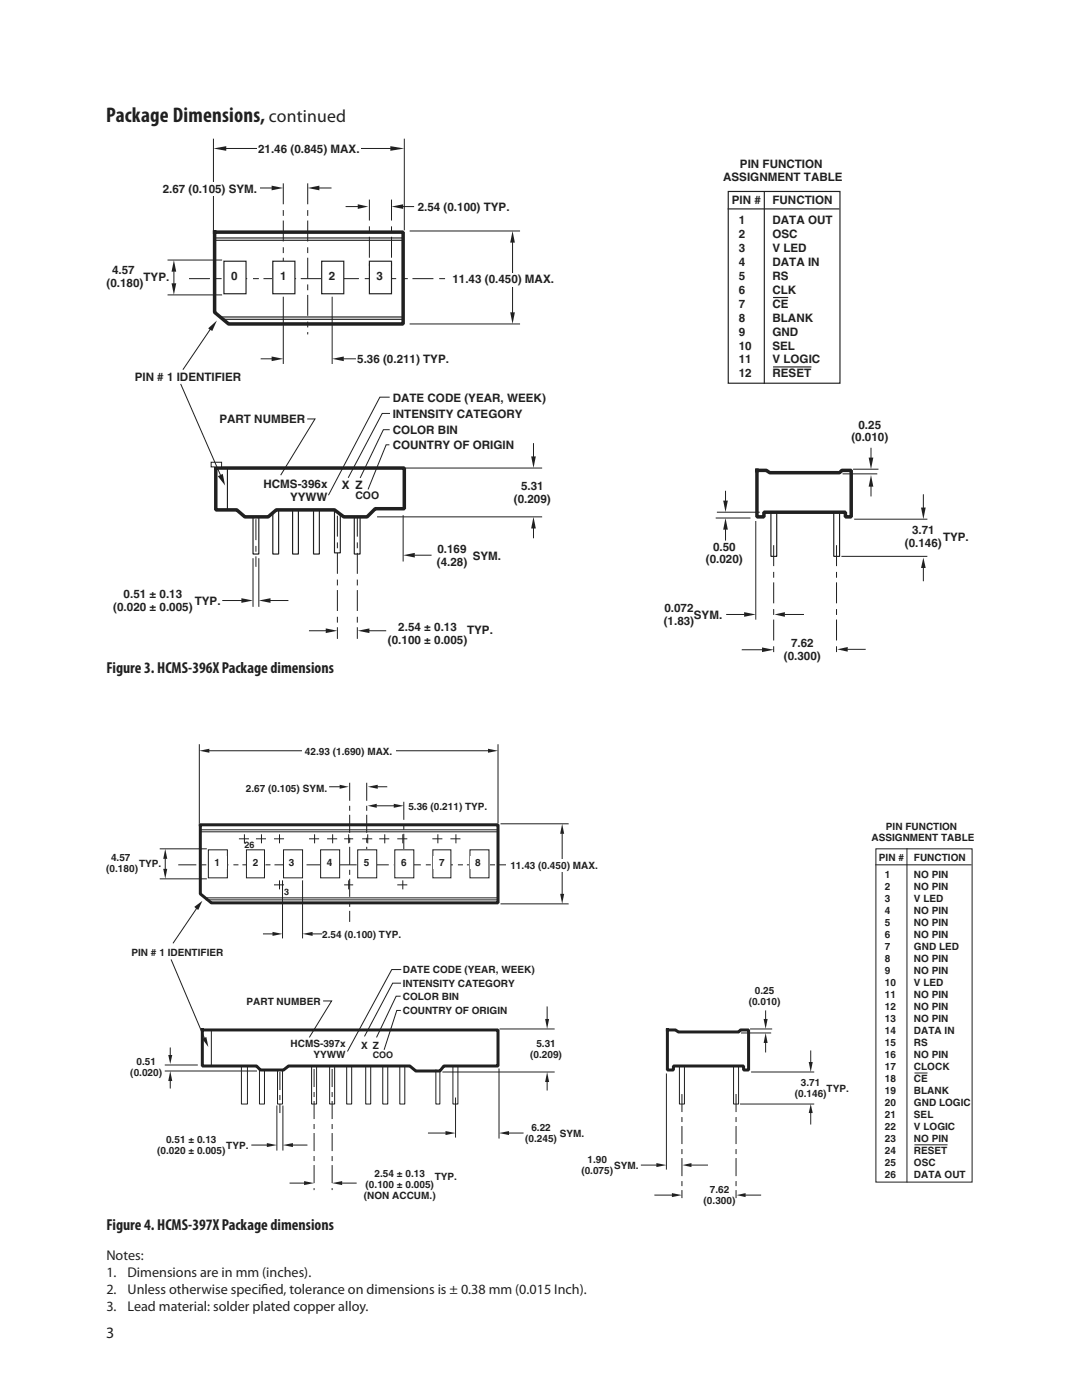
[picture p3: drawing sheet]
<svg xmlns="http://www.w3.org/2000/svg" width="216mm" height="279mm" viewBox="0 0 216 279" stroke-linecap="round" stroke-linejoin="round" font-family="sans-serif">
<path d="M50.5 101.8v8.8h1.1v-8.8M54.4 101.8v8.8h1.2v-8.8M58.4 101.8v8.8h1.1v-8.8M62.6 101.8v8.8h1.1v-8.8M66.7 101.5v8.8h1.2v-8.8M70.7 101.8v8.8h1.2v-8.8" fill="none" stroke="#231f20" stroke-width=".23"/>
<path d="M75.8 93.4h32.3M75.3 103.2h32.8M80.4 102.9v9.1" fill="none" stroke="#231f20" stroke-width=".2"/>
<path d="M51.6 119.8l2.4-.4v.9z" fill="#231f20"/>
<path d="M54 119.8h3.5" fill="none" stroke="#231f20" stroke-width=".2"/>
<path d="M48.2 119.4l2.3 .4-2.3 .5z" fill="#231f20"/>
<path d="M44.4 119.8h3.8" fill="none" stroke="#231f20" stroke-width=".2"/>
<path d="M71.4 125.9l2.3-.5v.9z" fill="#231f20"/>
<path d="M73.7 125.9h3.3" fill="none" stroke="#231f20" stroke-width=".2"/>
<path d="M65 125.4l2.3 .5-2.3 .4z" fill="#231f20"/>
<path d="M61.8 125.9h3.2" fill="none" stroke="#231f20" stroke-width=".2"/>
<path d="M80.4 110.8l2.4-.5v1z" fill="#231f20"/>
<path d="M82.8 110.8h3.2" fill="none" stroke="#231f20" stroke-width=".2"/>
<path d="M106 91.1h.9l-.4 2.3z" fill="#231f20"/>
<path d="M106.5 88.5v2.8" fill="none" stroke="#231f20" stroke-width=".2"/>
<path d="M106.5 103.2l.4 2.3h-.9z" fill="#231f20"/>
<path d="M168.2 94.6h6.8M170.3 93.6h4.9M50.5 111.5v9.5M51.6 111.5v9.5M106.5 105.5v1.8M150.8 104.1v19.5" fill="none" stroke="#231f20" stroke-width=".2"/>
<path d="M51.1 103.6v9.5M67.3 102.9v24.6M71.3 102.9v24.6" fill="none" stroke="#231f20" stroke-width=".2" stroke-dasharray="4.2 1.2 1.2 .9" stroke-linecap="butt"/>
<path d="M153.8 102.2v8.8h1.2v-8.8M166.4 102.2v8.8h1.1v-8.8" fill="none" stroke="#231f20" stroke-width=".23"/>
<path d="M151 93.9h1.9l.7 .4h13.9l.5-.4h1.8v9.3h-1.1v-1h-16.3v1h-1.4z" fill="none" stroke="#231f20" stroke-width=".7"/>
<path d="M173.3 91.3h1l-.5 2.3z" fill="#231f20"/>
<path d="M173.8 89.5v1.8" fill="none" stroke="#231f20" stroke-width=".2"/>
<path d="M173.8 94.8l.5 2.3h-1z" fill="#231f20"/>
<path d="M173.8 96.9v2.1" fill="none" stroke="#231f20" stroke-width=".2"/>
<path d="M166.9 108.8v21.6" fill="none" stroke="#231f20" stroke-width=".2" stroke-dasharray="4.2 1.2 1.2 .9" stroke-linecap="butt"/>
<path d="M154.5 122.6l2.1-.4v.9z" fill="#231f20"/>
<path d="M156.6 122.6h3.7" fill="none" stroke="#231f20" stroke-width=".2"/>
<path d="M148.5 122.2l2.3 .4-2.3 .5z" fill="#231f20"/>
<path d="M168 111h16.9M170.5 103.6h14.4M145 122.6h3.5" fill="none" stroke="#231f20" stroke-width=".2"/>
<path d="M183.8 101.3h.9l-.5 2.3z" fill="#231f20"/>
<path d="M184.2 98.7v2.6" fill="none" stroke="#231f20" stroke-width=".2"/>
<path d="M184.2 111.3l.5 2.1h-.9z" fill="#231f20"/>
<path d="M184.2 113.4v2.5" fill="none" stroke="#231f20" stroke-width=".2"/>
<path d="M154.4 108.8v21.6" fill="none" stroke="#231f20" stroke-width=".2" stroke-dasharray="4.2 1.2 1.2 .9" stroke-linecap="butt"/>
<path d="M54.2 37.1l2.3 .4-2.3 .5z" fill="#231f20"/>
<path d="M42.6 27.8v18.1M51.9 37.5h2.3M81.8 46.1h21.9M81.8 64.7h21.9" fill="none" stroke="#231f20" stroke-width=".2"/>
<path d="M78.1 39.8v13.3M37.7 55.6h55.1" fill="none" stroke="#231f20" stroke-width=".2" stroke-dasharray="4.2 1.2 1.2 .9" stroke-linecap="butt"/>
<g fill="#231f20">
<path d="M102.3 46.1l.4 2.3h-.9z"/>
<path d="M101.8 62.3h.9l-.4 2.4z"/>
</g>
<path d="M102.3 48.4v14.2" fill="none" stroke="#231f20" stroke-width=".2"/>
<g fill="#231f20">
<path d="M34.7 51.9l.5 2.3h-1z"/>
<path d="M34.2 56.5h1l-.5 2.4z"/>
</g>
<path d="M34.7 54.2v2.3" fill="none" stroke="#231f20" stroke-width=".2"/>
<path d="M56.5 36.6v16.5M61.4 36.6v30.1" fill="none" stroke="#231f20" stroke-width=".2" stroke-dasharray="4.2 1.2 1.2 .9" stroke-linecap="butt"/>
<path d="M66.3 71.6l2.3-.5v1z" fill="#231f20"/>
<path d="M68.6 71.6h2.3" fill="none" stroke="#231f20" stroke-width=".2"/>
<path d="M54.2 71.1l2.3 .5-2.3 .5z" fill="#231f20"/>
<path d="M52.1 71.6h2.1" fill="none" stroke="#231f20" stroke-width=".2"/>
<path d="M43.1 47.5h37.1M43.1 48h37.1M44.2 63.3h36.2M44.2 63.7h36.2" fill="none" stroke="#231f20" stroke-width=".23"/>
<path d="M44.7 52.1h4.4v6.5h-4.4z" fill="#fff"/>
<path d="M44.7 52.1h4.4v6.5h-4.4z" fill="none" stroke="#231f20" stroke-width=".23"/>
<path d="M73.7 52.1h4.4v6.5h-4.4z" fill="#fff"/>
<path d="M73.7 52.1h4.4v6.5h-4.4z" fill="none" stroke="#231f20" stroke-width=".23"/>
<path d="M64.2 52.1h4.4v6.5h-4.4z" fill="#fff"/>
<path d="M64.2 52.1h4.4v6.5h-4.4z" fill="none" stroke="#231f20" stroke-width=".23"/>
<path d="M54.4 52.1h4.4v6.5h-4.4z" fill="#fff"/>
<path d="M54.4 52.1h4.4v6.5h-4.4z" fill="none" stroke="#231f20" stroke-width=".23"/>
<g fill="#fff">
<path d="M75.1 53.8h1.6v2.7h-1.6z"/>
<path d="M65.6 53.8h1.6v2.7h-1.6z"/>
<path d="M55.8 53.8h1.7v2.7h-1.7z"/>
<path d="M46.1 53.8h1.6v2.7h-1.6z"/>
</g>
<path d="M80.7 27.8v18.1M33.5 58.9h10.7M33.5 51.9h10.7M56.5 59.3v13.2M66.3 59.3v13.2" fill="none" stroke="#231f20" stroke-width=".2"/>
<path d="M61.4 37.5l2.3-.4v.9z" fill="#231f20"/>
<path d="M63.7 37.5h2.3" fill="none" stroke="#231f20" stroke-width=".2"/>
<path d="M41.5 65.5l1.8-1.5-.9 2z" fill="#231f20"/>
<path d="M41.9 65.8l-5.3 7.9" fill="none" stroke="#231f20" stroke-width=".2"/>
<g fill="#fff">
<path d="M32.4 36.4h19.5v2.7h-19.5z"/>
<path d="M89.3 54.4h22.5v2.8h-22.5z"/>
</g>
<path d="M167.1 129.6l2.1-.5v1z" fill="#231f20"/>
<path d="M169.2 129.6h3.4" fill="none" stroke="#231f20" stroke-width=".2"/>
<path d="M152.1 129.2l2.3 .5-2.3 .4z" fill="#231f20"/>
<path d="M148.1 129.7h4" fill="none" stroke="#231f20" stroke-width=".2"/>
<path d="M43.1 93.4h37.6v8.1h-5.8l-1.7 1.7h-4.6l-1.9-1.4h-11.6l-1.6 1.4h-4.6l-1.7-1.4h-4.1z" fill="#fff"/>
<path d="M42.8 46.3h37.6v18.4h-34.8l-2.8-2.4zM43.1 93.4h37.6v8.1h-5.8l-1.7 1.7h-4.6l-1.9-1.4h-11.6l-1.6 1.4h-4.6l-1.7-1.4h-4.1z" fill="none" stroke="#231f20" stroke-width=".7"/>
<path d="M45.4 93.4v8.4" fill="none" stroke="#231f20" stroke-width=".23"/>
<path d="M77.7 79.3h-1.9l-10.2 19.4M61.4 83.6h1.5l-6.8 11.1M77.6 88.8h-.6l-3.5 8.8M77.7 85.8h-1.2l-4.6 9.5M77.7 82.5h-1.4l-6.8 12.8" fill="none" stroke="#231f20" stroke-width=".2"/>
<path d="M73.7 39.8v13.3" fill="none" stroke="#231f20" stroke-width=".2" stroke-dasharray="4.2 1.2 1.2 .9" stroke-linecap="butt"/>
<path d="M78.1 41.2l2.3-.4v.9z" fill="#231f20"/>
<path d="M80.4 41.2h2.1" fill="none" stroke="#231f20" stroke-width=".2"/>
<g fill="#231f20">
<path d="M42.6 29.6l2.5-.4v.9z"/>
<path d="M77.9 29.2l2.8 .4-2.8 .5z"/>
</g>
<path d="M45.1 29.6h32.8" fill="none" stroke="#231f20" stroke-width=".2"/>
<path d="M51.4 28.5h20.7v2.8h-20.7z" fill="#fff"/>
<path d="M71.4 40.8l2.1 .4-2.1 .5z" fill="#231f20"/>
<path d="M69.1 41.2h2.3M142.9 103.4h6.7M143.1 102.2h8.4" fill="none" stroke="#231f20" stroke-width=".2"/>
<path d="M144.3 99.9h.9l-.4 2.3z" fill="#231f20"/>
<path d="M144.8 98v1.9" fill="none" stroke="#231f20" stroke-width=".2"/>
<path d="M144.8 103.4l.4 2.3h-.9z" fill="#231f20"/>
<path d="M144.8 105.7v2.1" fill="none" stroke="#231f20" stroke-width=".2"/>
<path d="M145.3 38.2h22.3v38.3h-22.3zM152.5 38.3v38.2M145.3 41.7h22.1M154.4 59.4h2.8M154.4 73.2h7.4" fill="none" stroke="#231f20" stroke-width=".23"/>
<path d="M42.1 92.3h2.1v.9h-2.1z" fill="#fff"/>
<path d="M42.1 92.3h2.1v.9h-2.1z" fill="none" stroke="#231f20" stroke-width=".2"/>
<path d="M43.5 95l.9-.4 .5 2.3z" fill="#231f20"/>
<path d="M36.1 76.7l7.9 18.1" fill="none" stroke="#231f20" stroke-width=".2"/>
<path d="M33.6 210.5h.8l-.4 1.8z" fill="#231f20"/>
<path d="M34 209.1v1.4" fill="none" stroke="#231f20" stroke-width=".2"/>
<path d="M34 213.7l.4 2h-.8z" fill="#231f20"/>
<g fill="none" stroke="#231f20" stroke-width=".2">
<path d="M33 213.7h18.2M33 212.5h6.4M34 215.7v1.4M42.2 205.6v6.9M48.2 212.7v7.6h1.2v-7.6M51.8 213.5v6.8h1v-6.8M55.4 213.5v6.8h1v-6.8M62.2 212.7v7.6h1v-7.6M65.8 212.7v7.6h1v-7.6M69.2 212.7v7.6h1v-7.6M73 212.7v7.6h1v-7.6M76.4 212.7v7.6h1v-7.6"/>
<path d="M79.8 212.7v7.6h1v-7.6M87 213.5v6.8h.8v-6.8M88.4 213.9h22.2M90.4 212.7v7.6h1v-7.6M90.9 219.1v7.8M99.6 213.3v13.8M99.8 205.4h10.8"/>
</g>
<path d="M40.4 205.6h59v7.1h-10.8l-.8 1h-4.8l-1.2-1h-24.2l-1 .8h-4.6l-.8-.8h-10.8z" fill="none" stroke="#231f20" stroke-width=".6"/>
<path d="M56.4 228.5l2-.4v.8z" fill="#231f20"/>
<path d="M58.4 228.5h2.8" fill="none" stroke="#231f20" stroke-width=".2"/>
<path d="M53.2 228.1l2 .4-2 .4z" fill="#231f20"/>
<path d="M50.2 228.5h3" fill="none" stroke="#231f20" stroke-width=".2"/>
<path d="M66.3 236.1l2-.4v.8z" fill="#231f20"/>
<path d="M68.3 236.1h2.8" fill="none" stroke="#231f20" stroke-width=".2"/>
<path d="M60.7 235.7l2 .4-2 .4z" fill="#231f20"/>
<path d="M57.9 236.1h2.8" fill="none" stroke="#231f20" stroke-width=".2"/>
<path d="M99.6 226.1l2-.4v.8z" fill="#231f20"/>
<path d="M101.6 226.1h2.8" fill="none" stroke="#231f20" stroke-width=".2"/>
<path d="M88.9 225.7l2 .4-2 .4z" fill="#231f20"/>
<path d="M85.5 226.1h3.4" fill="none" stroke="#231f20" stroke-width=".2"/>
<path d="M108.8 203.4h.8l-.4 2z" fill="#231f20"/>
<path d="M109.2 201v2.4" fill="none" stroke="#231f20" stroke-width=".2"/>
<path d="M109.2 213.9l.4 2h-.8z" fill="#231f20"/>
<path d="M109.2 215.9v1.6M133 214.3v19M135.6 212.7v7.6h1v-7.6M146.4 212.7v7.6h1v-7.6M148 206.2h5.8M149.8 205.4h4.2M55.2 220.7v8.8M56.4 220.7v8.8" fill="none" stroke="#231f20" stroke-width=".2"/>
<path d="M55.8 213.9v8.2M62.7 213.3v24.2M66.3 213.3v24.2" fill="none" stroke="#231f20" stroke-width=".2" stroke-dasharray="3.6 1 1 .8" stroke-linecap="butt"/>
<path d="M133.2 205.6h1.6l.6 .4h12l.4-.4h1.6v7.9h-1v-.8h-14v.8h-1.2z" fill="none" stroke="#231f20" stroke-width=".6"/>
<path d="M152.4 203.4h.8l-.4 2z" fill="#231f20"/>
<path d="M152.8 201.8v1.6" fill="none" stroke="#231f20" stroke-width=".2"/>
<path d="M152.8 206.2l.4 1.9h-.8z" fill="#231f20"/>
<path d="M152.8 208.1v1.8" fill="none" stroke="#231f20" stroke-width=".2"/>
<path d="M146.9 218.3v20.8" fill="none" stroke="#231f20" stroke-width=".2" stroke-dasharray="3.6 1 1 .8" stroke-linecap="butt"/>
<path d="M136.2 232.5l1.8-.4v.8z" fill="#231f20"/>
<path d="M138 232.5h3.2" fill="none" stroke="#231f20" stroke-width=".2"/>
<path d="M131 232.1l2 .4-2 .4z" fill="#231f20"/>
<path d="M150 213.9h12.4M128 232.5h3M147.8 220.3h14.6" fill="none" stroke="#231f20" stroke-width=".2"/>
<path d="M161.4 211.9h.8l-.4 2z" fill="#231f20"/>
<path d="M161.8 209.7v2.2" fill="none" stroke="#231f20" stroke-width=".2"/>
<path d="M161.8 220.3l.4 1.8h-.8z" fill="#231f20"/>
<path d="M161.8 222.1v2.2" fill="none" stroke="#231f20" stroke-width=".2"/>
<path d="M136.1 218.3v20.8" fill="none" stroke="#231f20" stroke-width=".2" stroke-dasharray="3.6 1 1 .8" stroke-linecap="butt"/>
<g fill="#231f20">
<path d="M78.6 160.4l2 .4-2 .4z"/>
<path d="M73.4 160.8l1.8-.4v.8z"/>
</g>
<path d="M75.2 160.8h3.6" fill="none" stroke="#231f20" stroke-width=".2"/>
<path d="M67.8 156.6l1.8 .4-1.8 .4z" fill="#231f20"/>
<path d="M39.8 148.6v15.6M65.8 157h2M100 164.4h13.4M100 180.4h13.4" fill="none" stroke="#231f20" stroke-width=".2"/>
<path d="M35.6 172.6h68M80.6 160v10.4" fill="none" stroke="#231f20" stroke-width=".2" stroke-dasharray="3.6 1 1 .8" stroke-linecap="butt"/>
<g fill="#231f20">
<path d="M39.8 149.8l2-.4v.8z"/>
<path d="M97.4 149.4l2 .4-2 .4z"/>
</g>
<path d="M41.8 149.8h55.8" fill="none" stroke="#231f20" stroke-width=".2"/>
<g fill="#231f20">
<path d="M112.2 164.4l.4 2h-.8z"/>
<path d="M111.8 178.4h.8l-.4 2z"/>
</g>
<path d="M112.2 166.4v12.2" fill="none" stroke="#231f20" stroke-width=".2"/>
<g fill="#231f20">
<path d="M33 169.4l.4 2h-.8z"/>
<path d="M32.6 173.4h.8l-.4 2z"/>
</g>
<path d="M33 171.4v2" fill="none" stroke="#231f20" stroke-width=".2"/>
<path d="M69.8 156.2v27.8M73.2 156.2v14.2" fill="none" stroke="#231f20" stroke-width=".2" stroke-dasharray="3.6 1 1 .8" stroke-linecap="butt"/>
<path d="M60.4 186.4l2-.4v.8z" fill="#231f20"/>
<path d="M62.2 186.4h2" fill="none" stroke="#231f20" stroke-width=".2"/>
<path d="M54.4 186l2 .4-2 .4z" fill="#231f20"/>
<path d="M40.2 165.6h59M40.2 166h59M41.2 179.2h58.2M41.2 179.6h58.2M52.6 186.4h1.8" fill="none" stroke="#231f20" stroke-width=".2"/>
<path d="M40 164.6h59.4v15.6h-57.2l-2.2-1.8v-13.6" fill="none" stroke="#231f20" stroke-width=".6"/>
<path d="M41.6 169.6h3.8v5.6h-3.8z" fill="#fff"/>
<path d="M41.6 169.6h3.8v5.6h-3.8z" fill="none" stroke="#231f20" stroke-width=".2"/>
<path d="M93.8 169.6h3.8v5.6h-3.8z" fill="#fff"/>
<path d="M93.8 169.6h3.8v5.6h-3.8z" fill="none" stroke="#231f20" stroke-width=".2"/>
<path d="M86.4 169.6h3.6v5.6h-3.6z" fill="#fff"/>
<path d="M86.4 169.6h3.6v5.6h-3.6z" fill="none" stroke="#231f20" stroke-width=".2"/>
<path d="M78.8 169.6h3.8v5.6h-3.8z" fill="#fff"/>
<path d="M78.8 169.6h3.8v5.6h-3.8z" fill="none" stroke="#231f20" stroke-width=".2"/>
<path d="M71.4 169.6h3.8v5.6h-3.8z" fill="#fff"/>
<path d="M71.4 169.6h3.8v5.6h-3.8z" fill="none" stroke="#231f20" stroke-width=".2"/>
<path d="M64 169.6h3.8v5.6h-3.8z" fill="#fff"/>
<path d="M64 169.6h3.8v5.6h-3.8z" fill="none" stroke="#231f20" stroke-width=".2"/>
<path d="M56.6 169.6h3.8v5.6h-3.8z" fill="#fff"/>
<path d="M56.6 169.6h3.8v5.6h-3.8z" fill="none" stroke="#231f20" stroke-width=".2"/>
<path d="M49.2 169.6h3.6v5.6h-3.6z" fill="#fff"/>
<path d="M49.2 169.6h3.6v5.6h-3.6z" fill="none" stroke="#231f20" stroke-width=".2"/>
<g fill="#fff">
<path d="M94 171h3.2v2.4h-3.2z"/>
<path d="M86.6 171h3.2v2.4h-3.2z"/>
<path d="M79.2 171h3.2v2.4h-3.2z"/>
<path d="M71.8 171h3v2.4h-3z"/>
<path d="M64.4 171h3v2.4h-3z"/>
<path d="M56.8 171h3.2v2.4h-3.2z"/>
<path d="M49.4 171h3.2v2.4h-3.2z"/>
<path d="M42 171h3.2v2.4h-3.2z"/>
</g>
<path d="M99.4 148.6v15.6M32 175.4h9.2M32 169.4h9.2M56.4 175.8v11.4M60.4 175.8v11.4" fill="none" stroke="#231f20" stroke-width=".2"/>
<path d="M73.4 157l2-.4v.8z" fill="#231f20"/>
<path d="M75.4 157h1.8" fill="none" stroke="#231f20" stroke-width=".2"/>
<path d="M38.8 181l1.6-1.2-.8 1.8z" fill="#231f20"/>
<path d="M39.2 181.4l-4.6 6.8" fill="none" stroke="#231f20" stroke-width=".2"/>
<path d="M40.4 207.4l.8-.4 .4 1.9z" fill="#231f20"/>
<path d="M34.2 191.6l6.6 15.6M64.6 199.8h1.6l-4.4 7.2M79.8 198.8h-.8l-3.8 8.2M79.9 196.2h-1.6l-5.5 10.6M80 193.5h-1.8l-8.8 16.2M79.9 201.7h-.7l-2.5 7.7" fill="none" stroke="#231f20" stroke-width=".2"/>
<g fill="#fff">
<path d="M60.4 148.8h18.6v2.4h-18.6z"/>
<path d="M101 171.6h19.4v2.4h-19.4z"/>
</g>
<path d="M147 238.5l1.8-.4v.8z" fill="#231f20"/>
<path d="M148.8 238.5h3" fill="none" stroke="#231f20" stroke-width=".2"/>
<path d="M134.1 238.1l2 .4-2 .4z" fill="#231f20"/>
<g fill="none" stroke="#231f20" stroke-width=".2">
<path d="M47.8 167.4h1.8M48.8 166.6v1.6M51.2 167.4h1.8M52.2 166.6v1.6M54.8 176.6h1.8M54.8 167.4h1.8M55.8 166.6v1.6M55.8 175.8v1.6M61.8 167.4h1.8M62.8 166.6v1.6M65.4 167.4h1.8M66.4 166.6v1.6"/>
<path d="M68.8 176.6h1.6M68.8 167.4h1.6M69.6 166.6v1.6M69.6 175.8v1.6M72.4 167.4h1.8M73.4 166.6v1.6M75.8 167.4h1.8M76.8 166.6v1.6M79.4 176.6h1.8M79.4 167.4h1.8M80.4 166.6v1.6M80.4 175.8v1.6"/>
<path d="M86.4 167.4h1.8M87.4 166.6v1.6M90 167.4h1.8M91 166.6v1.6M174.8 172.6h19M174.8 169.4h19.2v66.5h-19.2zM181 169.4v66.5M182.6 214.1h2.4M130.7 238.5h3.4M182.6 228.5h6.4"/>
</g>
<text font-size="4.2" fill="#231f20" x="21.2" y="24.4">Package Dimensions,</text>
<text font-size="3.5" fill="#231f20" x="53.7" y="24.4">continued</text>
<g font-size="3.2" fill="#231f20">
<text x="21.2" y="134.3">Figure 3. HCMS-396X Package dimensions</text>
<text x="21.2" y="245.4">Figure 4. HCMS-397X Package dimensions</text>
<text x="21.2" y="267">3</text>
</g>
<g font-size="2.8" fill="#231f20">
<text x="21.2" y="251.4">Notes:</text>
<text x="21.2" y="254.8">1.</text>
<text x="25.5" y="254.8">Dimensions are in mm (inches).</text>
<text x="21.2" y="258.2">2.</text>
<text x="21.2" y="261.6">3.</text>
<text x="25.5" y="258.2">Unless otherwise specif</text>
<text x="25.5" y="261.6">Lead material: solder plated copper alloy.</text>
<text x="52.1" y="258.2">ied, tolerance on dimensions is ± 0.38 mm (0.015 Inch).</text>
</g>
<g font-size="2.3" fill="#231f20">
<text x="51.5" y="30.6">21.46 (0.845) MAX.</text>
<text x="147.6" y="33.6">PIN FUNCTION</text>
<text x="32.5" y="38.4">2.67 (0.105) SYM.</text>
<text x="144.3" y="36.1">ASSIGNMENT TABLE</text>
<text x="146" y="40.8">PIN #</text>
<text x="154.1" y="40.8">FUNCTION</text>
<text x="83.4" y="42.2">2.54 (0.100) TYP.</text>
<text x="147.4" y="44.7">1</text>
<text x="147.4" y="47.5">2</text>
<text x="154.1" y="44.7">DATA OUT</text>
<text x="154.1" y="47.5">OSC</text>
<text x="147.4" y="50.3">3</text>
<text x="147.4" y="53.1">4</text>
<text x="154.1" y="50.3">V LED</text>
<text x="154.1" y="53.1">DATA IN</text>
<text x="21.3" y="57.2">(0.180)</text>
<text x="22.4" y="54.7">4.57</text>
<text x="28.6" y="56.1">TYP.</text>
<text x="46.1" y="55.8">0</text>
<text x="55.9" y="55.8">1</text>
<text x="65.6" y="55.8">2</text>
<text x="75.2" y="55.8">3</text>
<text x="90.3" y="56.5">11.43 (0.450) MAX.</text>
<text x="147.4" y="55.8">5</text>
<text x="147.4" y="58.6">6</text>
<text x="154.1" y="55.8">RS</text>
<text x="154.1" y="58.6">CLK</text>
<text x="147.4" y="61.4">7</text>
<text x="147.4" y="64.2">8</text>
<text x="154.1" y="61.4">CE</text>
<text x="154.1" y="64.2">BLANK</text>
<text x="147.4" y="67">9</text>
<text x="147.4" y="69.8">10</text>
<text x="154.1" y="67">GND</text>
<text x="154.1" y="69.8">SEL</text>
<text x="26.9" y="76">PIN # 1 IDENTIFIER</text>
<text x="71.3" y="72.5">5.36 (0.211) TYP.</text>
<text x="147.4" y="72.5">11</text>
<text x="147.4" y="75.3">12</text>
<text x="154.1" y="72.5">V LOGIC</text>
<text x="154.1" y="75.3">RESET</text>
<text x="78.4" y="83.3">INTENSITY CATEGORY</text>
<text x="78.4" y="80.1">DATE CODE (YEAR, WEEK)</text>
<text x="43.8" y="84.4">PART NUMBER</text>
<text x="78.4" y="86.6">COLOR BIN</text>
<text x="78.4" y="89.7">COUNTRY OF ORIGIN</text>
<text x="169.9" y="88.1">(0.010)</text>
<text x="171.3" y="85.5">0.25</text>
<text x="52.6" y="97.4">HCMS-396x</text>
<text x="57.9" y="99.9">YYWW</text>
<text x="68.2" y="97.6">X Z</text>
<text x="102.5" y="100.4">(0.209)</text>
<text x="104" y="97.8">5.31</text>
<text x="182" y="106.6">3.71</text>
<text x="87.2" y="112.9">(4.28)</text>
<text x="87.3" y="110.3">0.169</text>
<text x="94.3" y="111.7">SYM.</text>
<text x="140.9" y="112.4">(0.020)</text>
<text x="142.3" y="109.9">0.50</text>
<text x="180.6" y="109.2">(0.146)</text>
<text x="188.2" y="108">TYP.</text>
<text x="24.7" y="119.4">0.51 ± 0.13</text>
<text x="22.6" y="121.9">(0.020 ± 0.005)</text>
<text x="38.9" y="120.8">TYP.</text>
<text x="79.5" y="125.9">2.54 ± 0.13</text>
<text x="132.4" y="124.7">(1.83)</text>
<text x="132.6" y="122.2">0.072</text>
<text x="138.4" y="123.6">SYM.</text>
<text x="77.4" y="128.4">(0.100 ± 0.005)</text>
<text x="93.2" y="126.6">TYP.</text>
<text x="156.4" y="131.7">(0.300)</text>
<text x="157.8" y="129.1">7.62</text>
</g>
<text font-size="2.1" fill="#231f20" x="70.9" y="99.7">COO</text>
<g font-size="2" fill="#231f20">
<text x="60.8" y="150.6">42.93 (1.690) MAX.</text>
<text x="49.1" y="158">2.67 (0.105) SYM.</text>
<text x="81.5" y="161.6">5.36 (0.211) TYP.</text>
<text x="173.9" y="167.8">ASSIGNMENT TABLE</text>
<text x="176.8" y="165.6">PIN FUNCTION</text>
<text x="21.2" y="174">(0.180)</text>
<text x="22.1" y="171.8">4.57</text>
<text x="27.7" y="173">TYP.</text>
<text x="42.8" y="172.8">1</text>
<text x="50.4" y="172.8">2</text>
<text x="57.6" y="172.8">3</text>
<text x="65.2" y="172.8">4</text>
<text x="72.6" y="172.8">5</text>
<text x="80" y="172.8">6</text>
<text x="87.6" y="172.8">7</text>
<text x="94.8" y="172.8">8</text>
<text x="101.8" y="173.4">11.43 (0.450) MAX.</text>
<text x="175.4" y="171.8">PIN #</text>
<text x="182.4" y="171.8">FUNCTION</text>
<text x="176.6" y="175.2">1</text>
<text x="176.6" y="177.6">2</text>
<text x="176.6" y="180">3</text>
<text x="182.4" y="175.2">NO PIN</text>
<text x="182.4" y="177.6">NO PIN</text>
<text x="182.4" y="180">V LED</text>
<text x="176.6" y="182.4">4</text>
<text x="176.6" y="184.8">5</text>
<text x="182.4" y="182.4">NO PIN</text>
<text x="182.4" y="184.8">NO PIN</text>
<text x="26.2" y="190.8">PIN # 1 IDENTIFIER</text>
<text x="64.3" y="187.2">2.54 (0.100) TYP.</text>
<text x="176.6" y="187.2">6</text>
<text x="176.6" y="189.6">7</text>
<text x="176.6" y="192">8</text>
<text x="182.4" y="187.2">NO PIN</text>
<text x="182.4" y="189.6">GND LED</text>
<text x="182.4" y="192">NO PIN</text>
<text x="80.4" y="197">INTENSITY CATEGORY</text>
<text x="80.4" y="194.2">DATE CODE (YEAR, WEEK)</text>
<text x="176.6" y="194.4">9</text>
<text x="176.6" y="196.8">10</text>
<text x="182.4" y="194.4">NO PIN</text>
<text x="182.4" y="196.8">V LED</text>
<text x="49.2" y="200.6">PART NUMBER</text>
<text x="80.4" y="199.6">COLOR BIN</text>
<text x="80.4" y="202.4">COUNTRY OF ORIGIN</text>
<text x="149.4" y="200.6">(0.010)</text>
<text x="150.6" y="198.4">0.25</text>
<text x="176.6" y="199.2">11</text>
<text x="176.6" y="201.6">12</text>
<text x="176.6" y="204">13</text>
<text x="182.4" y="199.2">NO PIN</text>
<text x="182.4" y="201.6">NO PIN</text>
<text x="182.4" y="204">NO PIN</text>
<text x="58" y="208.9">HCMS-397x</text>
<text x="72" y="209.3">X Z</text>
<text x="107" y="208.9">5.31</text>
<text x="176.6" y="206.4">14</text>
<text x="176.6" y="208.7">15</text>
<text x="182.4" y="206.4">DATA IN</text>
<text x="182.4" y="208.7">RS</text>
<text x="26" y="214.7">(0.020)</text>
<text x="27.2" y="212.5">0.51</text>
<text x="62.5" y="211.1">YYWW</text>
<text x="105.8" y="211.1">(0.209)</text>
<text x="176.6" y="211.1">16</text>
<text x="176.6" y="213.5">17</text>
<text x="176.6" y="215.9">18</text>
<text x="182.4" y="211.1">NO PIN</text>
<text x="182.4" y="213.5">CLOCK</text>
<text x="182.4" y="215.9">CE</text>
<text x="158.6" y="218.9">(0.146)</text>
<text x="159.8" y="216.7">3.71</text>
<text x="164.9" y="217.9">TYP.</text>
<text x="176.6" y="218.3">19</text>
<text x="176.6" y="220.7">20</text>
<text x="182.4" y="218.3">BLANK</text>
<text x="182.4" y="220.7">GND LOGIC</text>
<text x="104.8" y="227.9">(0.245)</text>
<text x="106" y="225.7">6.22</text>
<text x="111.7" y="226.9">SYM.</text>
<text x="176.6" y="223.1">21</text>
<text x="176.6" y="225.5">22</text>
<text x="176.6" y="227.9">23</text>
<text x="182.4" y="223.1">SEL</text>
<text x="182.4" y="225.5">V LOGIC</text>
<text x="182.4" y="227.9">NO PIN</text>
<text x="31.4" y="230.3">(0.020 ± 0.005)</text>
<text x="33.1" y="228.1">0.51 ± 0.13</text>
<text x="45.2" y="229.3">TYP.</text>
<text x="117.2" y="232.1">1.90</text>
<text x="122.5" y="233.3">SYM.</text>
<text x="176.6" y="230.3">24</text>
<text x="176.6" y="232.7">25</text>
<text x="182.4" y="230.3">RESET</text>
<text x="182.4" y="232.7">OSC</text>
<text x="72.6" y="239.3">(NON ACCUM.)</text>
<text x="73" y="237.1">(0.100 ± 0.005)</text>
<text x="74.7" y="234.9">2.54 ± 0.13</text>
<text x="86.8" y="235.5">TYP.</text>
<text x="116" y="234.3">(0.075)</text>
<text x="141.6" y="238.1">7.62</text>
<text x="176.6" y="235.1">26</text>
<text x="182.4" y="235.1">DATA OUT</text>
<text x="140.4" y="240.3">(0.300)</text>
</g>
<g font-size="1.8" fill="#231f20">
<text x="48.8" y="169.2">26</text>
<text x="56.7" y="178.6">3</text>
<text x="74.4" y="211.1">COO</text>
</g>
</svg>
